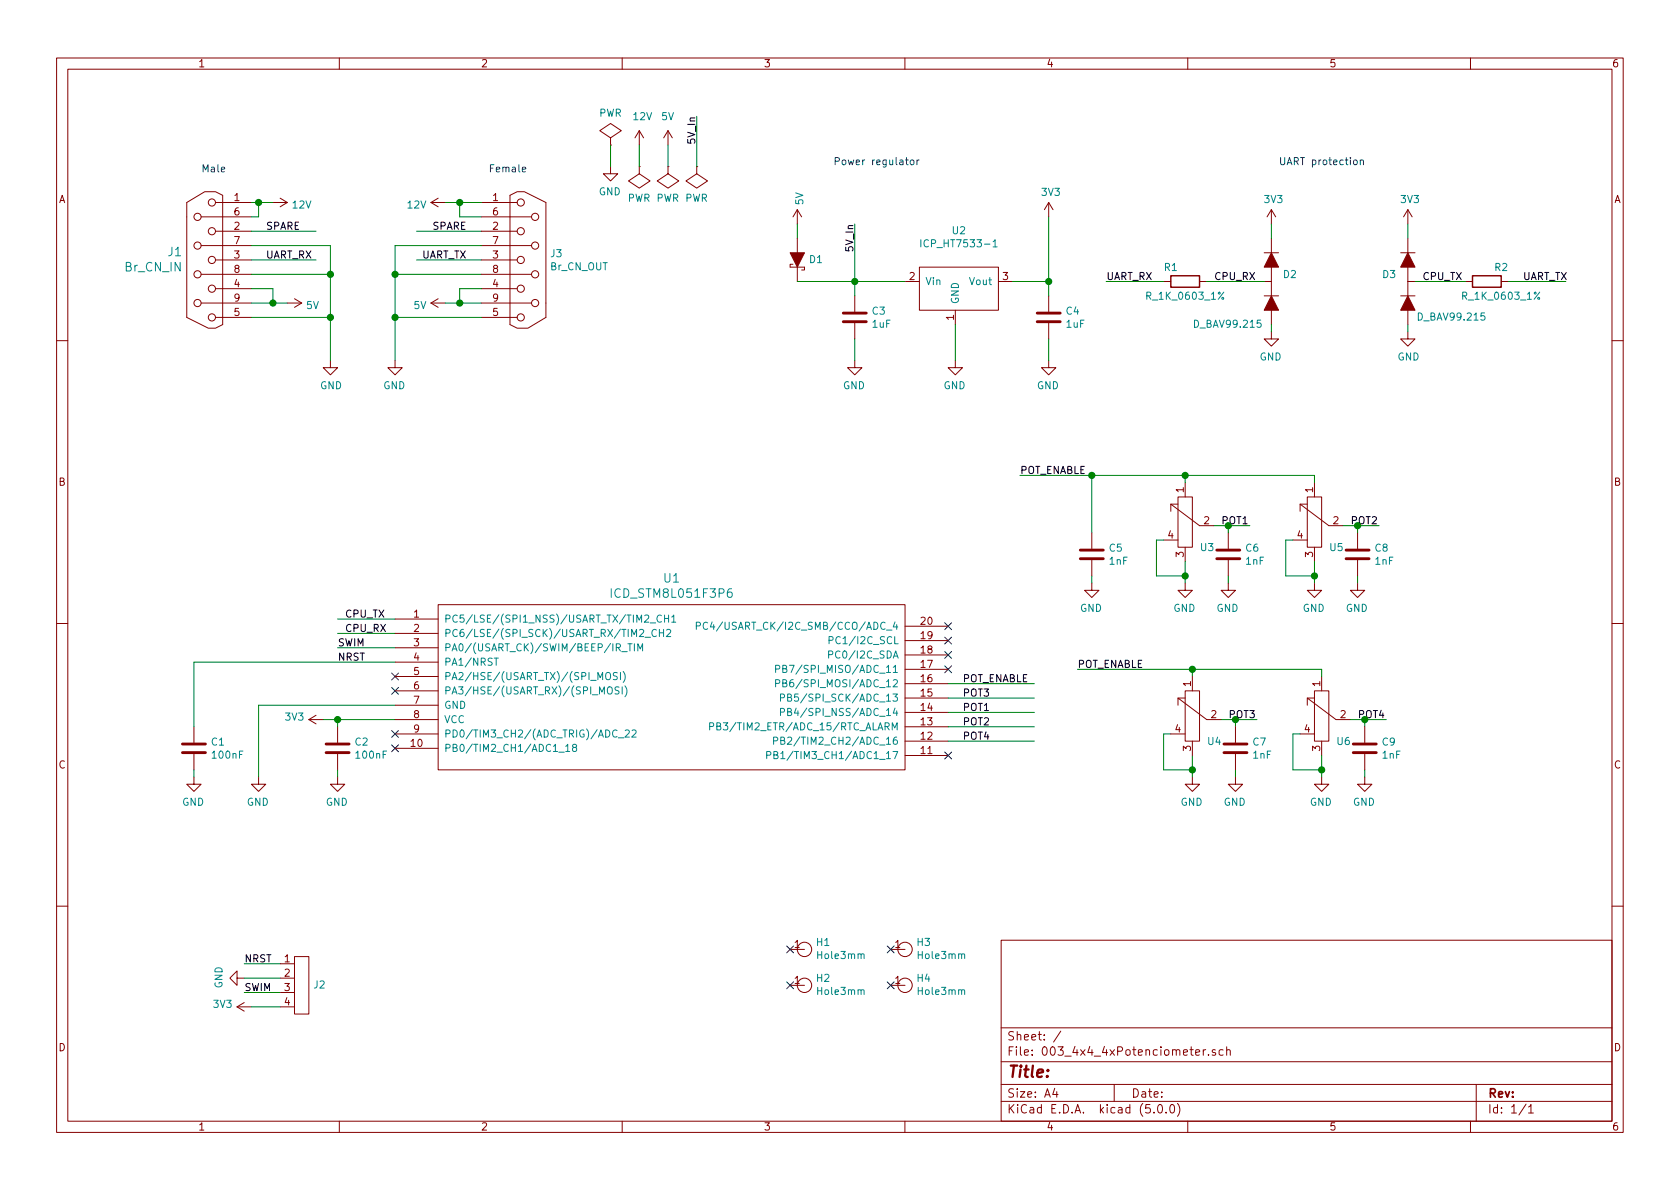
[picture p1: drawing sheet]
<svg xmlns="http://www.w3.org/2000/svg" width="297mm" height="210mm" viewBox="0 0 297 210" stroke-linecap="round" stroke-linejoin="round" font-family="sans-serif">
<g fill="none" stroke="#840000" stroke-width=".18">
<path d="M10 10.3h277v189.9h-277zM12 12.2h273v186.1h-273zM60 10.3v1.9M110 10.3v1.9M160 10.3v1.9M210 10.3v1.9M260 10.3v1.9M33 35.8l3.2-1.9h1.9l1.3 .6v22.9l-1.3 .6h-1.3l-3.8-1.9zM35.6 38.3h8.8M38.1 35.8h6.3M48.3 35.8h2.5M49.5 35l1.3 .8"/>
<path d="M50.8 35.8l-1.3 .8M76.2 35.8h2.5M76.2 35.8l1.3 .8M77.5 35l-1.3 .8M85.1 35.8h6.3M85.1 38.3h8.9M90.2 34.5l1.2-.6h1.3l3.8 1.9v20.3l-3.2 1.9h-1.9l-1.2-.6zM107.9 29.5v1.2h-1.2l1.2 1.3 1.3-1.3h-1.3M107.9 24.4l2-1.3-2-1.3-1.9 1.3 1.9 1.3v1.2M107.9 25.6h.1M113 29.5v1.2l1.9 1.3-1.9 1.3-1.9-1.3 1.9-1.3M113 29.5h.1"/>
<path d="M113 23.1l-.7 1.3M113 23.1v2.5M113 23.1l.8 1.3M118.1 29.5v1.2l1.9 1.3-1.9 1.3-1.9-1.3 1.9-1.3M118.1 29.5h.1M118.1 23.1l-.8 1.3M118.1 23.1v2.5M118.1 23.1l.8 1.3M123.2 29.5v1.2l1.9 1.3-1.9 1.3-1.9-1.3 1.9-1.3M123.2 29.5h.1M141 37.1l-.8 1.2M141 37.1v2.5"/>
<path d="M141 37.1l.7 1.2M185.4 35.8l-.7 1.3M185.4 35.8v2.5M185.4 35.8l.8 1.3M224.8 37.1v2.5M224.8 37.1l-.8 1.2M224.8 37.1l.8 1.2M248.9 37.1v2.5M248.9 37.1l-.7 1.2M248.9 37.1l.8 1.2M35.6 43.4h8.8M35.6 48.5h8.8"/>
<path d="M35.6 53.6h8.8M38.1 40.9h6.3M38.1 46h6.3M38.1 51h6.3M38.1 56.1h6.3M50.8 53.6h2.5M52.1 52.8l1.2 .8M53.3 53.6l-1.2 .8M76.2 53.6h2.5M76.2 53.6l1.3 .8M77.5 52.8l-1.3 .8M85.1 40.9h6.3"/>
<path d="M85.1 43.4h8.9M85.1 46h6.3M85.1 48.5h8.9M85.1 51h6.3M85.1 53.6h8.9M85.1 56.1h6.3M140.2 46.7h-.5v.5h2.5v.5h-.5M141 42.2v2.5M141 47.2v2.6M151.1 52.3v2.8M151.1 57.1v2.8M160 49.8h2.6"/>
<path d="M162.6 47.2h13.9v7.7h-13.9zM168.9 54.9v2.5M176.5 49.8h2.6M185.4 52.3v2.8M185.4 57.1v2.8M205.7 49.8h1.3M212.1 49.8h1.3M223.5 44.7h2.6M223.5 52.3h2.6M223.5 49.8h1.3M224.8 58.7v1.2h-1.3l1.3 1.3 1.3-1.3h-1.3M224.8 42.2v2.5"/>
<path d="M224.8 47.2v5.1M224.8 54.9v2.5M247.6 44.7h2.6M247.6 52.3h2.6M248.9 58.7v1.2h1.3l-1.3 1.3-1.3-1.3h1.3M248.9 49.8h1.3M248.9 42.2v2.5M248.9 47.2v5.1M248.9 54.9v2.5M259.1 49.8h1.2M265.4 49.8h1.3M10 60.2h2"/>
<path d="M58.4 63.7v1.3h1.3l-1.3 1.3-1.3-1.3h1.3M69.8 63.7v1.3h-1.2l1.2 1.3 1.3-1.3h-1.3M151.1 63.7v1.3h-1.2l1.2 1.3 1.3-1.3h-1.3M168.9 63.7v1.3h-1.3l1.3 1.3 1.3-1.3h-1.3M185.4 63.7v1.3h-1.3l1.3 1.3 1.3-1.3h-1.3M285 60.2h2M193 94.2v2.8M193 99.1v2.7M205.7 95.5h2.6M207 90.4v-1.3l5.1 3.9h2.5M207 89.1h1.3M208.3 87.9h2.5v8.9h-2.5z"/>
<path d="M209.5 85.3v2.6M209.5 96.8v2.5M217.2 94.2v2.8M217.2 99.1v2.7M228.6 95.5h2.5M229.9 90.4v-1.3l5 3.9h2.6M229.9 89.1h1.2M231.1 87.9h2.6v8.9h-2.6zM232.4 85.3v2.6M232.4 96.8v2.5M240 94.2v2.8M240 99.1v2.7"/>
<path d="M10 110.3h2M69.8 109.5h7.7M69.8 112h7.7M69.8 114.5h7.7M69.8 117.1h7.7M69.8 119.6h7.7M77.5 106.9h82.5v29.2h-82.5zM160 118.4h7.6M160 115.8h7.6M160 113.3h7.6M160 110.7h7.6M193 103.1v1.3h-1.2l1.2 1.3 1.3-1.3h-1.3"/>
<path d="M209.5 103.1v1.3h-1.2l1.2 1.3 1.3-1.3h-1.3M210.8 119.6v2.6M217.2 103.1v1.3h-1.3l1.3 1.3 1.2-1.3h-1.2M232.4 103.1v1.3h-1.3l1.3 1.3 1.3-1.3h-1.3M233.7 119.6v2.6M240 103.1v1.3h-1.2l1.2 1.3 1.3-1.3h-1.3M285 110.3h2M34.3 137.4v1.3h-1.3l1.3 1.2 1.3-1.2h-1.3M34.3 128.5v2.8M34.3 133.3v2.8M45.7 137.4v1.3h-1.3l1.3 1.2 1.3-1.2h-1.3M54.6 127.2l1.3 .8"/>
<path d="M54.6 127.2h2.5M55.9 126.5l-1.3 .7M59.7 137.4v1.3h-1.3l1.3 1.2 1.3-1.2h-1.3M59.7 128.5v2.8M59.7 133.3v2.8M69.8 127.2h7.7M69.8 132.3h7.7M69.8 122.2h7.7M69.8 124.7h7.7M69.8 129.8h7.7M160 133.6h7.6M160 131.1h7.6"/>
<path d="M160 128.5h7.6M160 126h7.6M160 123.4h7.6M160 120.9h7.6M207 129.8h2.5M208.3 124.7v-1.3l5.1 3.8h2.5M208.3 123.4h1.2M209.5 122.2h2.6v8.9h-2.6zM210.8 137.4v1.3h-1.3l1.3 1.2 1.3-1.2h-1.3M210.8 131.1v2.5M218.4 137.4v1.3h-1.2l1.2 1.2 1.3-1.2h-1.3M218.4 128.5v2.8"/>
<path d="M218.4 133.3v2.8M229.9 129.8h2.5M231.1 124.7v-1.3l5.1 3.8h2.6M231.1 123.4h1.3M232.4 122.2h2.5v8.9h-2.5zM233.7 137.4v1.3h-1.3l1.3 1.2 1.2-1.2h-1.2M233.7 131.1v2.5M241.3 137.4v1.3h-1.3l1.3 1.2 1.3-1.2h-1.3M241.3 128.5v2.8M241.3 133.3v2.8M10 160.2h2M41.9 173v1.2l-1.3-1.2 1.3-1.3v1.3h1.3"/>
<path d="M41.9 178l1.3 .8M41.9 178h2.5M43.2 177.3l-1.3 .7M49.5 178h2.6M49.5 170.4h2.6M49.5 173h2.6M49.5 175.5h2.6M52.1 169.2h2.5v10.1h-2.5zM139.7 167.9h2.5M139.7 174.2h2.5M157.5 167.9h2.5M157.5 174.2h2.5"/>
<path d="M177 166.3h108v32h-108zM285 160.2h2M60 198.3v1.9M110 198.3v1.9M160 198.3v1.9M177 194.8h108M177 191.8h108M177 187.8h108M177 181.8h108M186.5 192.5l-.4 1h1M186.8 193v1M187.6 182.3l-1.3 2"/>
<path d="M197 191.8v3M204 196.7v.1M204.8 195.5l.4-.2a.94 .94 0 0 1 0 1.5 .79 .79 0 0 1-.4-1.3zM206.2 196.7v.1M207 195.4l.3-.1a.94 .94 0 0 1 0 1.5 .82 .82 0 0 1-.3-1.4zM208.2 195.1a1.71 1.71 0 0 1 0 2.3M210 198.3v1.9M211.4 186.1l.7-.1-.1-.3-.4-.1-.2 .2 .1 .7h.5M212.8 185.6v1M213.2 185.6l-.4 .3M213.7 186.5v.1M214.9 185.7l-.4-.1-.2 .2 .1 .2 .5 .2v.3h-.6"/>
<path d="M216.3 185.7l-.5-.1-.3 .3 .1 .6 .2 .1 .5-.1M216.9 185.7l.2-.1 .3 .1 .1 .9M216.9 185.1v1.5M260 198.3v1.9M261 191.8v6.5M269.8 195.2l-1.2 2M270.3 195.8l.4-.5v1.5M270.3 196.8h.8"/>
<circle cx="34.9" cy="38.3" r=".63"/>
<circle cx="37.5" cy="35.8" r=".63"/>
<circle cx="92.1" cy="35.8" r=".63"/>
<circle cx="94.6" cy="38.3" r=".63"/>
<circle cx="34.9" cy="53.6" r=".63"/>
<circle cx="34.9" cy="43.4" r=".63"/>
<circle cx="34.9" cy="48.5" r=".63"/>
<circle cx="37.5" cy="56.1" r=".63"/>
<circle cx="37.5" cy="51" r=".63"/>
<circle cx="37.5" cy="46" r=".63"/>
<circle cx="37.5" cy="40.9" r=".63"/>
<circle cx="92.1" cy="46" r=".63"/>
<circle cx="92.1" cy="56.1" r=".63"/>
<circle cx="92.1" cy="40.9" r=".63"/>
<circle cx="92.1" cy="51" r=".63"/>
<circle cx="94.6" cy="53.6" r=".63"/>
<circle cx="94.6" cy="43.4" r=".63"/>
<circle cx="94.6" cy="48.5" r=".63"/>
<circle cx="142.2" cy="174.2" r="1.27"/>
<circle cx="142.2" cy="167.9" r="1.27"/>
<circle cx="160" cy="174.2" r="1.27"/>
<circle cx="160" cy="167.9" r="1.27"/>
</g>
<path d="M92.4 30l.6-.1-.1-.3h-.4l-.1 .1v.6h.5M160.1 28.3h.5M160.3 27.9v1.1l.3 .1M161 28.4l.2-.1 .3 .1 .1 .5-.1 .2h-.3l-.2-.1zM162.1 28.3v.8M162.5 28.3l-.4 .2M239.4 28.3h.3l.3 .2-.1 .6h-.4l-.1-.1zM240.5 28.4l.2-.1h.3l.1 .8M240.5 28.3v.8" fill="none" stroke="#0000c2" stroke-width=".18"/>
<g fill="none" stroke="#008400" stroke-width=".18">
<path d="M44.4 35.8h3.9M45.7 35.8v2.5h-1.3M78.7 35.8h6.4M81.3 35.8v2.5h3.8M107.9 25.6v3.9M113 25.6v3.9M118.1 25.6v3.9M123.2 20.6v8.9M141 39.6v2.6M151.1 39.6v12.7M185.4 38.3v14M224.8 39.6v2.6"/>
<path d="M248.9 39.6v2.6M44.4 53.6h6.4M44.4 51h3.9v2.6M44.4 40.9h11.5M44.4 43.4h14v20.3M44.4 48.5h14M44.4 46h11.5M44.4 56.1h14M69.8 48.5h15.3M69.8 56.1h15.3M73.7 40.9h11.4M73.7 46h11.4"/>
<path d="M78.7 53.6h6.4M85.1 51h-3.8v2.6M85.1 43.4h-15.3v20.3M141 49.8h19M151.1 59.9v3.8M168.9 57.4v6.3M179.1 49.8h6.3M185.4 59.9v3.8M195.6 49.8h10.1M213.4 49.8h10.1M224.8 57.4v1.3M248.9 57.4v1.3"/>
<path d="M250.2 49.8h8.9M266.7 49.8h10.2M180.3 84.1h52.1v1.2M193 84.1v10.1M205.7 95.5h-1.2v6.3h5M209.5 84.1v1.2M209.5 99.3v3.8M214.6 93h6.4M217.2 93v1.2M228.6 95.5h-1.3v6.3h5.1M232.4 99.3v3.8M237.5 93h6.3"/>
<path d="M240 93v1.2M59.7 109.5h10.1M59.7 112h10.1M59.7 114.5h10.1M69.8 117.1h-35.5v11.4M190.5 118.4h43.2v1.2M193 101.8v1.3M210.8 118.4v1.2M217.2 101.8v1.3M240 101.8v1.3M34.3 136.1v1.3M57.1 127.2h12.7"/>
<path d="M59.7 127.2v1.3M59.7 136.1v1.3M69.8 124.7h-24.1v12.7M167.6 120.9h15.3M167.6 123.4h15.3M167.6 126h15.3M167.6 128.5h15.3M167.6 131.1h15.3M207 129.8h-1.3v6.3h5.1M210.8 133.6v3.8M215.9 127.2h6.3M218.4 127.2v1.3"/>
<path d="M218.4 136.1v1.3M229.9 129.8h-1.3v6.3h5.1M233.7 133.6v3.8M238.8 127.2h6.3M241.3 127.2v1.3M241.3 136.1v1.3M43.2 170.4h6.3M43.2 173h6.3M43.2 175.5h6.3M44.4 178h5.1"/>
</g>
<g fill="#008400" stroke="#008400" stroke-width=".25">
<circle cx="48.3" cy="53.6" r=".51"/>
<circle cx="45.7" cy="35.8" r=".51"/>
<circle cx="58.4" cy="48.5" r=".51"/>
<circle cx="58.4" cy="56.1" r=".51"/>
<circle cx="81.3" cy="53.6" r=".51"/>
<circle cx="81.3" cy="35.8" r=".51"/>
<circle cx="69.9" cy="48.5" r=".51"/>
<circle cx="69.9" cy="56.1" r=".51"/>
<circle cx="59.7" cy="127.2" r=".51"/>
<circle cx="185.4" cy="49.8" r=".51"/>
<circle cx="151.1" cy="49.8" r=".51"/>
<circle cx="193" cy="84.1" r=".51"/>
<circle cx="209.6" cy="101.8" r=".51"/>
<circle cx="217.2" cy="93" r=".51"/>
<circle cx="232.4" cy="101.8" r=".51"/>
<circle cx="240" cy="93" r=".51"/>
<circle cx="233.7" cy="136.1" r=".51"/>
<circle cx="241.3" cy="127.2" r=".51"/>
<circle cx="209.6" cy="84.1" r=".51"/>
<circle cx="210.8" cy="136.1" r=".51"/>
<circle cx="210.8" cy="118.4" r=".51"/>
<circle cx="218.4" cy="127.2" r=".51"/>
</g>
<g fill="#840000" stroke="#840000" stroke-width=".18">
<path d="M224.8 44.7l1.3 2.5h-2.6z"/>
<path d="M224.8 52.3l1.3 2.6h-2.6z"/>
<path d="M248.9 44.7l1.3 2.5h-2.6z"/>
<path d="M248.9 52.3l1.3 2.6h-2.6z"/>
<path d="M139.7 44.7h2.5l-1.2 2.5z"/>
</g>
<path d="M207 48.8h5.1v2h-5.1zM260.3 48.8h5.1v2h-5.1z" fill="none" stroke="#840000" stroke-width=".25"/>
<g fill="none" stroke="#840000" stroke-width=".51">
<path d="M149.1 56.9h4.1M149.1 55.4h4.1M183.4 56.9h4.1M183.4 55.4h4.1M191 98.8h4.1M191 97.3h4.1M215.1 98.8h4.1M215.1 97.3h4.1M238 98.8h4.1M238 97.3h4.1M32.3 133.1h4M32.3 131.6h4"/>
<path d="M57.7 133.1h4M57.7 131.6h4M216.4 133.1h4.1M216.4 131.6h4.1M239.3 133.1h4M239.3 131.6h4"/>
</g>
<g fill="none" stroke="#008484" stroke-width=".18">
<path d="M162.8 42.4v1.3M175.6 42.7l.3-.3v1.3M175.6 43.7h.7M87.4 116.4h.7M87.7 116.4v1.2M107.2 119.1l.2-.2a.45 .45 0 0 1 .5 .4v.5l-.1 .3h-.5a1 1 0 0 1-.1-1zM109.1 119l-.4-.1-.2 .1v.5l.5 .2 .1 .3-.2 .2-.5-.1M109.7 118.9v1.3M109.9 115.2h1M110.2 118.7a1.47 1.47 0 0 1 0 2M111 113.8h.8M111.4 113.8v1.3"/>
<path d="M112.2 113.8v1.3M112.8 115.1v-1.3l.4 1 .4-1v1.3M114 112.7h1M115 110.2h.9M116.1 111.4a.6 .6 0 0 0-.9 .4 .6 .6 0 0 0 .6 .8l.3-.2M116.6 111.3v1.3M116.6 111.9h.7M116.9 108.9a.6 .6 0 0 0-.8 .4 .6 .6 0 0 0 .6 .7l.2-.1M117.3 111.3v1.3M117.5 108.8v1.2M117.5 109.4h.7M117.9 111.4l.4-.1 .3 .4-.8 .9h.8"/>
<path d="M118.2 108.8v1.2M118.8 109.1l.3-.3v1.2M118.8 110h.7M123.1 110.7l.6-.1 .2-.1-.1-.3-.2-.2h-.5v1.3M125.1 110.2a.51 .51 0 0 0-.6 0 .51 .51 0 0 0-.2 .6 .46 .46 0 0 0 .3 .5 .46 .46 0 0 0 .5-.1M125.9 110l-.3 .9h.8M137.1 118.3l.7-.1v-.4l-.7-.2v1.3M138.4 118.3l.6-.1 .1-.2-.1-.2-.6-.2v1.3h.5l.2-.1v-.3l-.3-.2M146.5 115.8l.7-.1v-.5l-.7-.1v1.3M146.6 113.2h.6v-.5l-.1-.1h-.5v1.2M98.8 133h1M100 132l.4-.4v1.3"/>
<path d="M100 132.9h.7M101.5 132.2l-.3-.3 .1-.2 .4-.1 .2 .1v.3l-.6 .2-.1 .2v.3l.3 .2 .3-.1 .2-.1-.1-.4-.2-.1M107.5 121.6l.2-.1a.47 .47 0 0 1 .6 .4l-.1 .6-.3 .2h-.3a1 1 0 0 1-.1-1.1zM109.3 130.5h1M109.4 121.5h-.4l-.2 .1v.4l.6 .2v.3l-.2 .2h-.5M110 121.5v1.2M110.5 121.3a1.47 1.47 0 0 1 0 1.9M110.5 129.2l.5-.1 .3 .3-.8 .9h.8M111.8 129.2l.4-.1 .3 .3-.1 .2-.7 .7h.8M125.5 128.5l.6-.1v-.5l-.1-.1h-.5v1.3M126.7 128.4h.6l.1-.2v-.3l-.7-.1v1.3h.5l.2-.1 .1-.4-.3-.2M135.6 133.5l.6-.1v-.4l-.1-.1h-.5v1.3"/>
<path d="M136.8 131h.6l.1-.2-.1-.3-.1-.2h-.5v1.3M136.8 133.5l.6-.1 .1-.2-.1-.2-.6-.1v1.3h.5l.2-.2 .1-.3-.3-.2M137.1 120.8l.7-.1v-.4l-.7-.1v1.3M138 125.9l.7-.1v-.4l-.2-.1h-.5v1.2M138 123.4l.7-.1v-.4l-.2-.2h-.5v1.3M138 131l.6-.1 .1-.4-.7-.2v1.3h.5l.3-.2v-.2l-.3-.2M138.4 120.8l.6-.1 .1-.2-.1-.2-.6-.1v1.3h.5l.2-.2v-.3l-.3-.2M139.3 125.9l.5-.1 .1-.2v-.2l-.6-.1v1.2h.5l.1-.1 .1-.3-.3-.2M139.3 123.3h.5l.1-.2v-.2l-.6-.2v1.3h.5l.1-.1 .1-.3-.3-.3"/>
</g>
<g fill="none" stroke="#000084" stroke-width=".18">
<path d="M69.2 119l1.3 1.2M70.5 119l-1.3 1.2M167 117.7l1.2 1.3M167 115.2l1.2 1.2M167 112.7l1.2 1.2M167 110.1l1.2 1.2M168.2 117.7l-1.2 1.3M168.2 115.2l-1.2 1.2M168.2 112.7l-1.2 1.2M168.2 110.1l-1.2 1.2M69.2 121.6l1.3 1.2M69.2 131.7l1.3 1.2"/>
<path d="M69.2 129.2l1.3 1.2M70.5 121.6l-1.3 1.2M70.5 131.7l-1.3 1.2M70.5 129.2l-1.3 1.2M167 133l1.2 1.2M168.2 133l-1.2 1.2M139.1 167.3l1.2 1.2M139.1 173.6l1.2 1.2M140.3 167.3l-1.2 1.2M140.3 173.6l-1.2 1.2M156.9 173.6l1.2 1.2M156.9 167.3l1.2 1.2"/>
<path d="M158.1 173.6l-1.2 1.2M158.1 167.3l-1.2 1.2"/>
</g>
<text font-size="2.8" fill="#840000" x="178" y="190.5">Title:</text>
<g font-size="2.1" fill="#008484">
<text x="29.7" y="45.3">J1</text>
<text x="22.1" y="48">Br_CN_IN</text>
<text x="108.6" y="105.7">ICD_STM8L051F3P6</text>
<text x="117.4" y="103">U1</text>
</g>
<g font-size="2.1" fill="#840000">
<text x="178" y="184">Sheet: /</text>
<text x="178" y="186.7">File: 003_4x4_4xPotenciometer.sch</text>
<text x="178" y="196.9">KiCad E.D.A. kicad (5.0.0)</text>
<text x="178" y="194.1">Size: A4</text>
<text x="200" y="194.1">Date:</text>
<text x="263" y="194.1">Rev:</text>
<text x="263" y="196.9">Id: 1/1</text>
</g>
<g font-size="1.8" fill="#840000">
<text x="35" y="11.9">1</text>
<text x="85" y="11.9">2</text>
<text x="135" y="11.9">3</text>
<text x="185" y="11.9">4</text>
<text x="235" y="11.9">5</text>
<text x="285" y="11.9">6</text>
<text x="10.4" y="35.9">A</text>
<text x="41.4" y="35.6">1</text>
<text x="87.1" y="35.6">1</text>
<text x="285.4" y="35.9">A</text>
<text x="41.4" y="40.6">2</text>
<text x="41.4" y="38.1">6</text>
<text x="87.1" y="40.6">2</text>
<text x="87.1" y="38.1">6</text>
<text x="41.4" y="45.7">3</text>
<text x="41.4" y="43.2">7</text>
<text x="87.1" y="45.7">3</text>
<text x="87.1" y="43.2">7</text>
<text x="41.4" y="50.8">4</text>
<text x="41.4" y="48.3">8</text>
<text x="41.4" y="53.3">9</text>
<text x="87.1" y="50.8">4</text>
<text x="87.1" y="48.3">8</text>
<text x="87.1" y="53.3">9</text>
<text x="160.8" y="49.5">2</text>
<text x="177.3" y="49.5">3</text>
<text x="41.4" y="55.9">5</text>
<text x="87.1" y="55.9">5</text>
<text x="168.7" y="56.6" transform="rotate(-90 168.7 56.6)">1</text>
<text x="10.4" y="85.9">B</text>
<text x="209.3" y="87.1" transform="rotate(-90 209.3 87.1)">1</text>
<text x="232.2" y="87.1" transform="rotate(-90 232.2 87.1)">1</text>
<text x="285.4" y="85.9">B</text>
<text x="206.5" y="95.2">4</text>
<text x="212.9" y="92.7">2</text>
<text x="229.4" y="95.2">4</text>
<text x="235.7" y="92.7">2</text>
<text x="209.3" y="98.5" transform="rotate(-90 209.3 98.5)">3</text>
<text x="232.2" y="98.5" transform="rotate(-90 232.2 98.5)">3</text>
<text x="73.2" y="109.2">1</text>
<text x="73.2" y="111.8">2</text>
<text x="162.9" y="113">19</text>
<text x="162.9" y="110.5">20</text>
<text x="73.2" y="114.3">3</text>
<text x="73.2" y="116.8">4</text>
<text x="73.2" y="119.4">5</text>
<text x="162.9" y="118.1">17</text>
<text x="162.9" y="115.6">18</text>
<text x="73.2" y="121.9">6</text>
<text x="73.2" y="124.5">7</text>
<text x="162.9" y="125.7">14</text>
<text x="162.9" y="123.2">15</text>
<text x="162.9" y="120.6">16</text>
<text x="210.6" y="121.4" transform="rotate(-90 210.6 121.4)">1</text>
<text x="233.4" y="121.4" transform="rotate(-90 233.4 121.4)">1</text>
<text x="73.2" y="127">8</text>
<text x="73.2" y="129.5">9</text>
<text x="162.9" y="130.8">12</text>
<text x="162.9" y="128.3">13</text>
<text x="207.8" y="129.5">4</text>
<text x="214.1" y="127">2</text>
<text x="230.7" y="129.5">4</text>
<text x="237" y="127">2</text>
<text x="10.4" y="135.9">C</text>
<text x="72.7" y="132.1">10</text>
<text x="162.9" y="133.3">11</text>
<text x="210.6" y="132.8" transform="rotate(-90 210.6 132.8)">3</text>
<text x="233.4" y="132.8" transform="rotate(-90 233.4 132.8)">3</text>
<text x="285.4" y="135.9">C</text>
<text x="140.5" y="167.6">1</text>
<text x="158.3" y="167.6">1</text>
<text x="50.3" y="170.2">1</text>
<text x="50.3" y="172.7">2</text>
<text x="140.5" y="174">1</text>
<text x="158.3" y="174">1</text>
<text x="50.3" y="175.3">3</text>
<text x="50.3" y="177.8">4</text>
<text x="10.4" y="185.9">D</text>
<text x="285.4" y="185.9">D</text>
<text x="35" y="199.9">1</text>
<text x="85" y="199.9">2</text>
<text x="135" y="199.9">3</text>
<text x="185" y="199.9">4</text>
<text x="235" y="199.9">5</text>
<text x="285" y="199.9">6</text>
</g>
<g font-size="1.8" fill="#008484">
<text x="105.9" y="20.6">PWR</text>
<text x="112" y="21.3">12V</text>
<text x="117" y="21.3">5V</text>
<text x="105.9" y="34.5">GND</text>
<text x="110.9" y="35.7">PWR PWR PWR</text>
<text x="184.2" y="34.6">3V3</text>
<text x="223.6" y="35.9">3V3</text>
<text x="247.7" y="35.9">3V3</text>
<text x="51.8" y="36.9">12V</text>
<text x="72.1" y="36.9">12V</text>
<text x="142" y="36.2" transform="rotate(-90 142 36.2)">5V</text>
<text x="168.4" y="41.4">U2</text>
<text x="97.3" y="47.8">Br_CN_OUT</text>
<text x="97.4" y="45.5">J3</text>
<text x="143.2" y="46.5">D1</text>
<text x="163.7" y="43.7">ICP_HT7533-1</text>
<text x="205.9" y="47.9">R1</text>
<text x="264.3" y="47.9">R2</text>
<text x="163.6" y="50.4">Vin</text>
<text x="169.5" y="53.8" transform="rotate(-90 169.5 53.8)">GND</text>
<text x="171.6" y="50.4">Vout</text>
<text x="203.1" y="53">R_1K_0603_1%</text>
<text x="226.9" y="49.2">D2</text>
<text x="244.5" y="49.2">D3</text>
<text x="258.9" y="53">R_1K_0603_1%</text>
<text x="54.2" y="54.7">5V</text>
<text x="73.2" y="54.7">5V</text>
<text x="154.3" y="55.6">C3</text>
<text x="154.3" y="58">1uF</text>
<text x="188.5" y="55.6">C4</text>
<text x="188.6" y="58">1uF</text>
<text x="211.4" y="58">D_BAV99.215</text>
<text x="251" y="56.7">D_BAV99.215</text>
<text x="222.7" y="63.7">GND</text>
<text x="247.1" y="63.7">GND</text>
<text x="56.6" y="68.8">GND</text>
<text x="67.8" y="68.8">GND</text>
<text x="149" y="68.8">GND</text>
<text x="166.8" y="68.8">GND</text>
<text x="183.3" y="68.8">GND</text>
<text x="196.2" y="97.6">C5</text>
<text x="196.2" y="99.9">1nF</text>
<text x="212.3" y="97.5">U3</text>
<text x="220.3" y="97.6">C6</text>
<text x="220.3" y="99.9">1nF</text>
<text x="235.2" y="97.5">U5</text>
<text x="243.2" y="97.6">C8</text>
<text x="243.2" y="99.9">1nF</text>
<text x="78.5" y="110.1">PC5/LSE/(SPI1_NSS)/USART_TX/TIM2_CH1</text>
<text x="78.5" y="112.6">PC6/LSE/(SPI_SCK)/USART_RX/TIM2_CH2</text>
<text x="126.6" y="111.4">PC4/USART_CK/I2C_SMB/CCO/ADC_4</text>
<text x="147.8" y="113.9">PC1/I2C_SCL</text>
<text x="191" y="108.2">GND</text>
<text x="207.5" y="108.2">GND</text>
<text x="215.1" y="108.2">GND</text>
<text x="230.3" y="108.2">GND</text>
<text x="237.9" y="108.2">GND</text>
<text x="78.5" y="115.2">PA0/(USART_CK)/SWIM/BEEP/IR_TIM</text>
<text x="78.5" y="117.7">PA1/NRST</text>
<text x="139.4" y="119">PB7/SPI_MISO/ADC_11</text>
<text x="147.6" y="116.5">PC0/I2C_SDA</text>
<text x="78.5" y="120.3">PA2/HSE/(USART_TX)/(SPI_MOSI)</text>
<text x="78.5" y="122.8">PA3/HSE/(USART_RX)/(SPI_MOSI)</text>
<text x="78.5" y="125.3">GND</text>
<text x="139.4" y="121.5">PB6/SPI_MOSI/ADC_12</text>
<text x="140.2" y="124.1">PB5/SPI_SCK/ADC_13</text>
<text x="37.4" y="131.8">C1</text>
<text x="50.5" y="127.4">3V3</text>
<text x="62.8" y="131.8">C2</text>
<text x="78.5" y="127.9">VCC</text>
<text x="78.5" y="130.4">PD0/TIM3_CH2/(ADC_TRIG)/ADC_22</text>
<text x="127.8" y="129.2">PB3/TIM2_ETR/ADC_15/RTC_ALARM</text>
<text x="139.2" y="131.7">PB2/TIM2_CH2/ADC_16</text>
<text x="140.3" y="126.6">PB4/SPI_NSS/ADC_14</text>
<text x="213.6" y="131.7">U4</text>
<text x="221.6" y="131.8">C7</text>
<text x="236.4" y="131.7">U6</text>
<text x="244.4" y="131.8">C9</text>
<text x="37.7" y="134.2">100nF</text>
<text x="63.1" y="134.2">100nF</text>
<text x="78.5" y="133">PB0/TIM2_CH1/ADC1_18</text>
<text x="138.3" y="134.2">PB1/TIM3_CH1/ADC1_17</text>
<text x="221.6" y="134.2">1nF</text>
<text x="244.4" y="134.2">1nF</text>
<text x="32.2" y="142.5">GND</text>
<text x="43.6" y="142.5">GND</text>
<text x="57.6" y="142.5">GND</text>
<text x="208.7" y="142.5">GND</text>
<text x="216.4" y="142.5">GND</text>
<text x="231.6" y="142.5">GND</text>
<text x="239.2" y="142.5">GND</text>
<text x="144.4" y="167.3">H1</text>
<text x="162.2" y="167.3">H3</text>
<text x="144.4" y="173.6">H2</text>
<text x="144.7" y="169.6">Hole3mm</text>
<text x="162.2" y="173.6">H4</text>
<text x="162.5" y="169.6">Hole3mm</text>
<text x="37.8" y="178.2">3V3</text>
<text x="39.3" y="174.8" transform="rotate(-90 39.3 174.8)">GND</text>
<text x="55.5" y="174.8">J2</text>
<text x="144.7" y="175.9">Hole3mm</text>
<text x="162.5" y="175.9">Hole3mm</text>
</g>
<g font-size="1.8">
<text x="122.9" y="25.6" transform="rotate(-90 122.9 25.6)">5V_In</text>
<text x="47" y="40.6">SPARE</text>
<text x="76.5" y="40.6">SPARE</text>
<text x="47" y="45.7">UART_RX</text>
<text x="74.4" y="45.7">UART_TX</text>
<text x="150.9" y="44.7" transform="rotate(-90 150.9 44.7)">5V_In</text>
<text x="195.6" y="49.5">UART_RX</text>
<text x="214.6" y="49.5">CPU_RX</text>
<text x="251.5" y="49.5">CPU_TX</text>
<text x="269.2" y="49.5">UART_TX</text>
<text x="180.3" y="83.8">POT_ENABLE</text>
<text x="215.9" y="92.7">POT1</text>
<text x="238.8" y="92.7">POT2</text>
<text x="61" y="109.2">CPU_TX</text>
<text x="61" y="111.8">CPU_RX</text>
<text x="59.7" y="114.3">SWIM</text>
<text x="59.7" y="116.8">NRST</text>
<text x="190.5" y="118.1">POT_ENABLE</text>
<text x="170.2" y="120.6">POT_ENABLE</text>
<text x="170.2" y="125.7">POT1</text>
<text x="170.2" y="123.2">POT3</text>
<text x="170.2" y="128.3">POT2</text>
<text x="170.2" y="130.8">POT4</text>
<text x="217.2" y="127">POT3</text>
<text x="240" y="127">POT4</text>
<text x="43.2" y="170.2">NRST</text>
<text x="43.2" y="175.3">SWIM</text>
</g>
<g font-size="1.8" fill="#0000c2">
<text x="147.3" y="29.2">Power regulator</text>
<text x="226.1" y="29.2">UART protection</text>
<text x="35.6" y="30.5">Male</text>
<text x="86.4" y="30.5">Female</text>
</g>
</svg>
